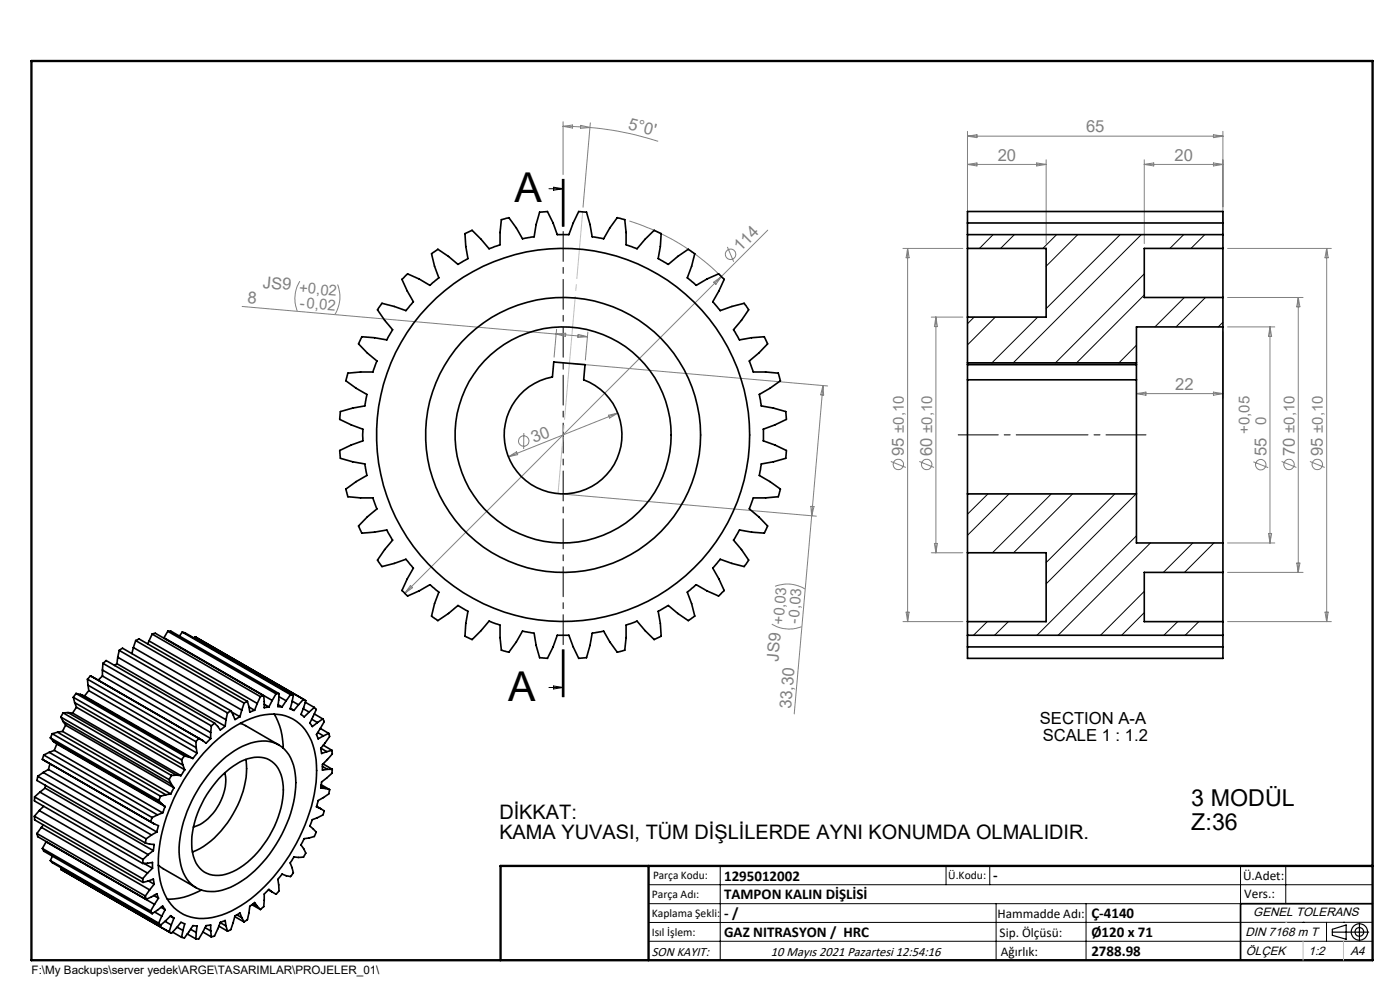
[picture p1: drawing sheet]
<svg xmlns="http://www.w3.org/2000/svg" width="297mm" height="210mm" viewBox="0 0 297 210" stroke-linecap="round" stroke-linejoin="round" font-family="sans-serif">
<g fill="none" stroke="#808080" stroke-width=".21">
<path d="M119.5 26.8l5.7 .2M119.5 25.8v11.2M119.5 26.8l2-.3v.7zM123.2 26.6l2 .4-2 .2zM125.2 27a66.3 66.3 0 0 1 14.4 3M125.2 26.1l-1.5 17.8M205.2 27.9v20.8M205.2 28.9h54.2M205.2 28.9l2.1-.3v.6zM205.2 34.9l2.1-.3v.6zM205.2 34.9h16.7M219.9 34.6l2 .3-2 .3z"/>
<path d="M221.9 33.9v17.8M242.7 33.9v17.8M242.7 34.9h16.7M242.7 34.9l2.1-.3v.6zM257.4 28.6l2 .3-2 .3zM257.4 34.6l2 .3-2 .3zM259.4 27.9v20.8M63.6 59.6a7.3 7.3 0 0 0-.6 6.4M133.5 46.9a47.5 47.5 0 0 1 20.2 12.5M151.4 59.9l1.6-1.2-1.1 1.6zM154.3 52.4l1.3 3.1M162.9 48.8l-77 77.1"/>
<path d="M191.6 52.7h12.7M192.5 52.7l.4 2h-.7zM192.5 52.7v79.2M260.4 52.7h22M281.4 52.7v79.2M281.4 52.7l.4 2h-.7zM51.4 65l66.6 5.9M71.6 60.4a7 7 0 0 1-.6 6.3M118 70.9l6.6 .5M118 70.9l2-.2-.1 .7zM118.1 69.8l-.6 6M121.8 77.1l53.8 4.8"/>
<path d="M122.7 70.9l1.9 .5-2 .2zM124.7 70.4l-.5 6M197.6 67.3h6.7M198.5 67.3v50M198.5 67.3l.4 2h-.7zM241.1 78v6.5M259.4 70.3v14.2M260.4 63.1h16M260.4 69.3h10M269.4 69.3v45.9M269.4 69.3l.4 2.1h-.7zM275.4 63.1v58.3"/>
<path d="M275.4 63.1l.4 2h-.7zM107.8 96.9l1.8-1.1 .2 .6zM111.1 91.9v3.3M129.1 88.1l2-.5-1.8 1.1zM131.1 87.6l-23.3 9.3M174.6 81.8l-2.4 27.6M174.6 81.8l.1 2-.6-.1zM189 97.9l3.2 1.3M195 97.9l3.2 1.3M241.1 83.5h18.3M241.1 83.5l2-.3v.6zM257.4 83.2l2 .3-2 .3z"/>
<path d="M265.9 98l3.1 1.2M271.9 97.9l3.1 1.3M277.9 97.9l3.1 1.3M119.3 104.8l53.9 4.7M172 107.4h.7l-.5 2zM172.2 109.4l-3.7 42M197.6 117.3h6.7M198.2 115.3h.7l-.4 2zM260.4 115.2h10M269.1 113.2h.7l-.4 2zM275.1 119.4h.7l-.4 2zM87.1 124.2l.4 .5-1.6 1.2z"/>
<path d="M163.7 132.4a7.3 7.3 0 0 0 6.3 .6M164.4 124.4a7 7 0 0 1 6.3 .5M191.6 131.9h12.7M192.2 129.8h.7l-.4 2.1zM260.4 131.9h22M260.4 121.4h16M281.1 129.8h.7l-.4 2.1z"/>
<circle cx="155" cy="53.9" r="1.11"/>
<circle cx="111.1" cy="93.6" r="1.11"/>
<circle cx="190.6" cy="98.5" r="1.1"/>
<circle cx="196.6" cy="98.5" r="1.1"/>
<circle cx="267.5" cy="98.6" r="1.1"/>
<circle cx="273.5" cy="98.5" r="1.09"/>
<circle cx="279.5" cy="98.5" r="1.09"/>
</g>
<g fill="none" stroke="#000" stroke-width=".25">
<path d="M282.6 197.7h7.8M282.6 197.1l3-.9v3l-3-.8zM288.4 195.8v3.8M106.2 203.7h185"/>
<circle cx="288.4" cy="197.7" r="1.74"/>
<circle cx="288.4" cy="197.7" r=".93"/>
</g>
<path d="M243.1 92.2h-39.8" fill="none" stroke="#000" stroke-width=".21" stroke-dasharray="15.2 1.3 1.3 1.3" stroke-dashoffset="6.8"/>
<path d="M119.5 38v109.8" fill="none" stroke="#000" stroke-width=".21" stroke-dasharray="6.3 1.3 1.3 1.3" stroke-dashoffset="-.9"/>
<g fill="none" stroke="#000" stroke-width=".21">
<path d="M117.4 39.7l2.1 .3-2.1 .3zM119.3 38v10M119.5 38v10M119.7 38v10M116.5 40h3M210.7 49.8l-2.9 2.9M215.2 49.8l-2.9 2.9M224.2 49.8l-3 2.9M228.6 49.8l-6.7 6.7M237.6 49.8l-15.7 15.7M242.1 49.8l-27.2 27.2M242.7 58.1l-18.8 18.9"/>
<path d="M251.1 49.8l-2.9 2.9M255.6 49.8l-2.9 2.9M206.7 67.3l-1.5 1.4M211.1 67.3l-5.9 5.9M220.1 67.3l-9.7 9.7M241.1 73.2l-3.7 3.8M242.7 62.6l-14.3 14.4M251.2 63.1l-6.2 6.2M255.7 63.1l-6.2 6.2M259.4 68.4l-1 .9M209.6 104.8l-4.4 4.3M214.1 104.8l-8.9 8.8"/>
<path d="M223 104.8l-12.5 12.5M227.5 104.8l-12.5 12.5M236.5 104.8l-14.6 14.5M241 104.8l-19.1 19.1M241.1 113.7l-21.1 21.1M244.1 115.2l-19.6 19.6M253 115.2l-6.2 6.2M257.5 115.2l-6.2 6.2M119.3 137.8v10M119.5 137.8v10M119.7 137.8v10zM209.4 131.9l-2.9 2.9"/>
<path d="M213.9 131.9l-2.9 2.9M242.7 125.4l-9.2 9.4M242.7 130l-4.8 4.8M249.8 131.9l-2.9 2.9M254.3 131.9l-2.9 2.9M116.5 145.8h3M117.4 145.5l2.1 .3-2.1 .3zM137.6 187.7h153.6M137.6 191.7h153.6M137.6 199.7h153.6M152.8 183.7v20M200.7 183.7v4"/>
<path d="M210 183.7v4M211.3 191.7v12M230.4 191.7v12M263.2 183.7v20M272.8 183.7v8M276.4 195.6h.1M281.4 195.6v4.1M285 195.6h.1M291.2 195.6l-153.6 .1"/>
</g>
<g fill="none" stroke="#000" stroke-width=".35">
<path d="M85.3 59.3l1.2-1.2 2.4 1.1 2.3 1.3 1.9-1.6-.9-2.4-.7-2.7 1.4-.9 2.2 1.5 2.1 1.7 .2-.2 1.9-1.1-.5-2.5-.2-2.7 1.6-.7 1.9 1.9 1.7 2 2.3-.9v-2.6l.3-2.7 1.5-.4 1.6 2.2 1.3 2.3 2.5-.5 .4-2.6 .8-2.6 1.6-.1 1.2 2.4 .9 2.5h2.5l.9-2.5 1.2-2.4 1.6 .1 .8 2.6 .4 2.6 2.5 .5 1.3-2.3 1.6-2.2 1.5 .4 .3 2.7v2.6l2.3 .9 1.7-2 2-1.9 1.5 .7-.2 2.7-.5 2.5 1.9 1.1 .3 .2 2-1.7 2.2-1.5 1.4 .9-.7 2.7-.9 2.4 1.9 1.6 2.3-1.3 2.4-1.1 .2 .1 1 1.1-1.1 2.4-1.3 2.3 1.6 1.9 2.5-.9 2.6-.7 .7 1.1 .2 .3-1.5 2.2-1.7 2 1.3 2.2 2.6-.5 2.6-.2 .7 1.5-1.8 2-2 1.7 .8 2.3h2.6l2.7 .3 .5 1.6-2.3 1.6-2.2 1.3 .4 2.4 2.6 .5 2.6 .7 .1 1.5v.2l-2.4 1.1-2.5 .9v2.5l2.5 .9 2.4 1.2-.1 1.6-2.6 .8-2.6 .4-.1 .6-.3 1.9 2.2 1.3 2.3 1.5-.5 1.7-2.7 .2h-2.6l-.8 2.3 2 1.7 1.8 2-.7 1.5-2.6-.2-2.6-.5-1.3 2.2 1.7 2 1.5 2.2-.9 1.4-2.6-.7-2.5-.9-1.6 1.9 1.3 2.3 1.1 2.5-1.2 1.1-2.4-1.1-2.3-1.3-1.9 1.6 .9 2.4 .7 2.7-1.2 .8-.2 .1-2.2-1.5-2-1.7-2.2 1.3 .5 2.5 .2 2.8-1.5 .7-2-1.9-1.7-2-2.3 .8v2.6l-.3 2.7-1.5 .5-1.6-2.2-1.3-2.3-2.5 .4-.4 2.6-.8 2.6-1.6 .2-1.2-2.5-.9-2.4h-2.5l-.9 2.4-1.2 2.5-1.6-.2-.8-2.6-.4-2.6-2.5-.4-1.3 2.3-1.6 2.2-1.5-.5-.3-2.7v-2.6l-2.3-.8-1.7 2-1.9 1.9-1.6-.7 .2-2.8 .5-2.5-1.9-1.1-.2-.2-2.1 1.7-2.2 1.5-1.4-.9 .7-2.7 .9-2.4-1.9-1.6-2.3 1.3-2.4 1.1-.4-.3-.8-.8 1.1-2.5 1.3-2.3-1.6-1.9-2.5 .9-2.6 .7-.7-1-.2-.4 1.5-2.2 1.7-2-1.2-2.2-2.7 .5-2.6 .2-.1-.2-.6-1.3 1.8-2 2.1-1.7-.9-2.3h-2.6l-2.7-.2-.4-1.7 2.2-1.5 2.2-1.3v-.3l-.4-2.2-2.6-.4-2.6-.8-.1-1.4v-.2l2.4-1.2 2.5-.9v-2.5l-2.5-.9-2.4-1.1 .1-1.7 2.6-.7 2.6-.5 .4-2.1v-.3l-2.2-1.3-2.2-1.6 .4-1.6 2.7-.3h2.6l.9-2.3-2.1-1.7-1.8-2 .7-1.5 2.6 .2 2.7 .5 1.2-2.2-1.7-2-1.5-2.2 .9-1.4 2.6 .7 2.5 .9 1.6-1.9-1.3-2.3zM205.2 52.7v14.6M205.2 49.8h54.2M205.2 52.7h16.7v14.6h-16.7M205.2 52.7v-7.8h54.2v7.8M205.2 47.3h54.2M259.4 52.7v10.4M259.4 52.7h-16.7v10.4h16.7M205.2 77.4h35.9M205.2 77h35.9M205.2 67.3v13.3M259.4 69.3v45.9"/>
<path d="M259.4 69.3h-18.3v11.3M259.4 63.1v6.2M110.2 83.8a12.6 12.6 0 0 1 7-3.8l.3-3.2 6.6 .6-.3 3.2a12.5 12.5 0 0 1 6.7 17.5 12.5 12.5 0 0 1-18.2 4.4 12.5 12.5 0 0 1-2.1-18.7zM205.2 80.6v24.2M205.2 80.6h35.9M241.1 80.6v24.2M205.2 117.3v14.6M205.2 104.8h35.9M205.2 117.3h16.7v14.6h-16.7M205.2 104.8v12.5M241.1 104.8v10.4h18.3M259.4 115.2v6.2"/>
<path d="M25 139.4l22.9 13.3M25 139.4l-.2 1.4M25.3 138l.7-.5 23 13.3M25.3 138l-.3 1.4M25.3 138l23 13.2M28.3 137.4l23 13.2M28.3 137.4l-.3 1.2M28.8 135.9l.7-.4 23 13.3M28.8 135.9l-.5 1.5M28.8 135.9l23 13.2M31.6 136l23 13.2M31.6 136l-.2 .6"/>
<path d="M32.3 134.5l.6-.2 23.1 13.3M32.3 134.5l22.9 13.3M32.3 134.5l-.7 1.5M34.8 135.3l22.9 13.3M34.8 135.3l-.1 .1M35.6 133.9h.6l23 13.2M35.6 133.9l23 13.3M35.6 133.9l-.8 1.4M38.7 134.1l.5 .1 23 13.3M38.7 134.1l22.9 13.2M38.7 134.1l-.6 .8M41.4 135.1l.2 .1"/>
<path d="M41.4 135.1l23.2 13.4M41.4 135.1l-.2 .2M205.2 131.9v7.8h54.2v-7.8M205.2 134.8h54.2M205.2 137.2h54.2M259.4 121.4v10.5M259.4 121.4h-16.7v10.5h16.7M10.4 159.6l-1.1 .6M10.4 159.6l23 13.3M10.7 156.5l23 13.3M10.7 156.5l.6 .8M11.1 155.6l-.4 .9"/>
<path d="M11.1 155.6l23 13.3M11.3 157.3l23 13.2M11.3 157.3l.8 .5M11.5 159.2l-1.1 .4M11.5 159.2l23 13.2M12.1 157.8l-.6 1.4M12.1 157.8l22.9 13.3M12.2 155.3l-1.1 .3M12.2 155.3l23 13.3M12.9 152.1l23 13.3M12.9 152.1l.5 .9M13.3 155.1l-1.1 .2"/>
<path d="M13.3 155.1l22.9 13.3M13.4 153l22.9 13.3M13.4 153l.5 .8M13.4 151.2l-.5 .9M13.4 151.2l23 13.3M13.9 153.8l-.6 1.3M13.9 153.8l23 13.3M14.4 151.2h-1M14.4 151.2l23 13.2M14.4 151.2l1 .1M15.4 151.3l23 13.2M15.6 147.9l22.9 13.3"/>
<path d="M15.6 147.9l.2 1.1M15.8 149l23 13.3M15.8 149l.4 1M16.1 147.1l-.5 .8M16.1 147.1l23 13.3M16.1 147.1l1 .2M16.2 150l-.8 1.3M16.2 150l23 13.3M17.1 147.3l23 13.3M17.1 147.3l.8 .3M17.9 147.6l23 13.3M18.6 144.1l23 13.2"/>
<path d="M18.6 144.1l.1 1.2M18.7 145.3l22.9 13.3M18.7 145.3l.1 1.2M18.8 146.5l-.9 1.1M18.8 146.5l23 13.3M19.2 143.4l-.6 .7M19.2 143.4l23.8 13.7M19.2 143.4l.8 .4M21.7 143.4l-.9 .9M21.7 142.1l23 13.3M21.7 143.4l23 13.3M21.7 142.1v1.3"/>
<path d="M21.8 140.7l.7-.6 23 13.3M21.8 140.7l23 13.3M21.8 140.7l-.1 1.4M24.8 140.8l-.5 .4M24.8 140.8l23 13.2M41.6 157.3v1.3M41.6 158.6l.2 1.2M41.8 159.8l-.9 1.1M43 157.1l-.8-.5-.6 .7M44.7 156.7l-1 .9-.7-.5M44.7 155.4v1.3M44.8 154l-.1 1.4"/>
<path d="M45.1 157.8a20.7 20.7 0 0 1 12-6.3 8.7 8.7 0 0 1 9.3 6.6 24.7 24.7 0 0 1-1.2 15.6 37.3 37.3 0 0 1-14 18.4 13.2 13.2 0 0 1-11.5 2.2 10 10 0 0 1-5.9-8.6 31.1 31.1 0 0 1 4.4-18.9 37.6 37.6 0 0 1 6.9-9zM45.5 153.4l-.7 .6M45.5 153.4l1.2 1.5 1.1-.9M47.9 152.7l-.1 1.3M48.3 151.2l-.4 1.5M49 150.8l-.7 .4M49 150.8l.8 1.8 1.1-.6M49.1 151l1.8 1M51 153.4l1.1 .5 7 4.1M51.3 150.6l-.4 1.4M51.8 149.1l-.5 1.5M52.5 148.8l-.7 .3"/>
<path d="M52.5 148.8l.5 2.3 1-.4M52.8 150l1.2 .7M54.6 149.2l-.6 1.5M55.2 147.8l-.6 1.4M56 147.6l-.8 .2M56 147.6l.1 2.5 .9-.1M56.1 149.4l.9 .6M57.7 148.6l-.7 1.4M58.2 151.5a14 14 0 0 1 1.9 7.2M58.6 147.2l-.9 1.4M59 149.5l.8 .5M59.2 147.8l1.5 .9"/>
<path d="M59.2 147.1l-.6 .1M59.2 147.1l-.3 2.8 .9 .1M60.7 148.7l-.9 1.3M61.6 150.2l.8 .5M61.6 147.3l.6 .2M61.6 147.3l-.9 1.4M62 148.7l1.3 .8M62.2 147.5l-.6 2.9 .8 .3M63.3 149.5l1.1-1.2 .5 .3-1 2.9 .6 .6 1.1-1M63.3 149.5l-.9 1.2M64.3 150.3l1.3 .8M64.8 149l1.9 1.1"/>
<path d="M66.1 152.6l1.2 .7M66.7 150.1l.4 .4-1.4 2.9 .6 .7 1-.8M66.7 150.1l-1.1 1M66.7 151.4l1.8 1.1M67.4 155.4l1.2 .7M67.9 154.5l1.8 1.1M68.1 158.7l1.2 .7M68.5 152.5l.3 .6-1.7 2.7 .4 .9 1.1-.6M68.5 152.5l-1.2 .8M68.6 158.1l1.8 1.1M69.7 155.6l.2 .6-1.8 2.5 .1 1.1 1.1-.4M69.7 155.6l-1.1 .5"/>
<path d="M70.4 159.2l.1 .7-2.1 2.3v1.2l1.1-.2M70.4 159.2l-1.1 .2M7.3 173.1v.8l23 13.3M7.3 173.1l23 13.3M7.3 169v.9l23 13.3M7.3 169l23 13.3M7.8 176.8l.2 .7 23 13.3M7.8 176.8l23 13.3M8 164.7l-.2 .9 23 13.2M8 164.7l23 13.2M8.3 171.9l-1 1.2M8.3 171.9l23 13.3"/>
<path d="M8.5 168l-1.2 1M8.5 168l22.9 13.3M8.8 175.5l23 13.3M8.8 175.5l-1 1.3M9 180l.3 .5 23 13.3M9 161.1l23.8 13.7M9 161.1l.8 .4M9 180l23 13.2M9.2 163.9l-1.2 .8M9.2 163.9l22.9 13.2M9.2 175l-.4 .5M9.3 160.2l-.3 .9"/>
<path d="M9.3 160.2l23 13.2M9.3 171l-1 .9M9.6 167.2l-1.1 .8M9.6 167.2l22.9 13.2M9.6 166.6v.6M9.8 178.6l23 13.2M9.8 178.6l-.8 1.4M9.8 178.5v.1M10.3 163.2l-1.1 .7M10.3 163.2l23 13.3M10.6 162l-.3 1.2M30.8 178.8l1.9 .3-.2 1.3"/>
<path d="M31 177.9l-.2 .9M32.1 177.1l-1.1 .8M32.3 173.4l-.3 .9 .8 .5M32.8 174.8l.8 .3-.3 1.4M33.3 176.5l-1.2 .6M33.4 172.9l-1.1 .5M33.7 169.8l.6 .7M34.1 168.9l-.4 .9M34.3 170.5l.7 .6M34.5 172.4l-1.1 .5M35 171.1l-.5 1.3M35.2 168.6l-1.1 .3"/>
<path d="M35.9 165.4l.4 .9M36.2 168.4l-1 .2M36.3 166.3l.6 .8M36.4 164.5l-.5 .9M36.9 167.1l-.7 1.3M37.4 164.4l-1 .1M37.4 164.4l1 .1M38.5 161.2l.3 1.1M38.8 162.3l.4 1M39.1 160.4l-.6 .8M39.1 160.4l1 .2M39.2 163.3l-.8 1.2"/>
<path d="M40.1 160.6l.8 .3M46.3 162a15 15 0 0 1 9.4-4.8 6.5 6.5 0 0 1 6.6 5.1 21 21 0 0 1-2.5 14.7 24.6 24.6 0 0 1-10.9 11.2 7.7 7.7 0 0 1-8.2-.6 10.3 10.3 0 0 1-2.6-8.9 28.3 28.3 0 0 1 8.2-16.7zM46.4 165.2a13.6 13.6 0 0 1 7.6-4.6 5.2 5.2 0 0 1 5.8 4.5 18.2 18.2 0 0 1-3.2 13.1 16.2 16.2 0 0 1-9.4 7.4 5.2 5.2 0 0 1-6.3-4.7 19 19 0 0 1 4.2-14.1zM47.7 163.9a10.1 10.1 0 0 1-2.5 8.6 8 8 0 0 1-4.2 2.9M52.1 161.1a19.1 19.1 0 0 1-4.5 14.3 15.7 15.7 0 0 1-6.8 5.3M67.2 171l1.6 1-.3 .9-2.2 1-.6 1.3 1.4 1.3-.4 .9-2.2 .5-.6 1.2v.1l1 1.8-.2 .3-.3 .5h-2l-.8 1.2 .6 2.1-.6 .8-1.8-.5-.5 .7-.4 .4 .3 2.5-.5 .6-.1 .1-1.7-.9M68.1 166.7l.9 .5M68.2 166.5l1.7 1M68.4 162.6l1.1 .6M68.5 162l2 1.2M69 167.2l.9 .3M69.5 163.2h1"/>
<path d="M69.9 167.5l-.2 .9-2.2 1.4-.4 1.4 .9 .3M70.5 163.2l-.1 .8-2.2 1.9-.1 1.3h.9M10.7 182.6l.4 .4 23 13.2M10.7 182.6l23 13.2M11.1 181.6l-.4 1M12.9 184.4l.3 .2M12.9 184.4l23.2 13.4M13 184.1l-.1 .3M30.3 186.4v.8M30.3 183.2l2-.3v1.3M30.3 182.3v.9M30.3 187.2l2.2-.7 .2 1.1"/>
<path d="M30.6 183.2l1.7 1M30.8 190.1l.2 .7M31.3 185.2l-1 1.2M31.4 181.3l-1.1 1M31.5 186.9l1.2 .7M31.8 188.8l-1 1.3M32 193.2l.3 .6M32.3 184.2l-1 1M32.5 180.4l-1.1 .9M32.6 190l1 .5M32.7 187.6l-.9 1.2M32.8 191.8l-.8 1.4"/>
<path d="M32.8 193.5l1.5 .8M33.6 183.5l8 4.8M33.6 190.5l-.3-.9-2.3 1.2M33.6 190.5l-.8 1.3M33.7 195.8l.4 .4M34.2 192.5l.8 .5M34.3 194.3l-.6 1.5M35 195.4l1.3 .8M35 193l-.5-.8-2.2 1.6M35 193l-.7 1.3M36.1 194.3l.8 .5M36.3 196.2l-.4 1.5 .5 .3 2-2.4 .8 .4-.4 1.4"/>
<path d="M36.6 197.7l1.9 1.1M36.9 194.8l-.7-.6-2.1 2M36.9 194.8l-.6 1.4M37.6 196.7l1.2 .7M38.8 197.4l-.3 1.4M39.7 198.1l1.9 1.1M40.4 197.1l1.2 .7M41.6 197.8l.2-1.4-.9-.1-1.8 2.7-.6-.2M41.6 197.8v1.4M42.7 188.8a14.1 14.1 0 0 1-7.2 1.9M43 197.7l1.8 1M43.5 196.8l1.2 .7"/>
<path d="M44.7 197.5v-1.3l-1 .1-1.5 2.8-.6 .1M44.7 197.5l.1 1.2M46.4 196.5l1.9 1M46.7 195.7l1.2 .7M47.9 196.4l-.1-1.1-1.1 .3-1.2 2.9-.7 .2M47.9 196.4l.4 1.1M49.8 194.4l2 1.2M50.2 194.1l1.1 .6M51.3 194.7l-.4-1-1.1 .6-.8 2.9-.7 .3M51.3 194.7l.5 .9M53.4 191.9l1.8 1M53.7 191.7l.9 .5"/>
<path d="M54.6 192.2l-.6-.8-1 .9-.5 2.8-.7 .5M54.6 192.2l.6 .7M57.7 189.2l-.7-.5-.9 .9-.1 2.7-.8 .6M291.2 191.7h-28v12"/>
<circle cx="119.5" cy="92.3" r="39.6"/>
<circle cx="119.5" cy="92.3" r="29.2"/>
<circle cx="119.5" cy="92.3" r="22.9"/>
</g>
<path d="M6.7 12.9h284.5v190.8h-284.5zM137.6 183.7v20M291.2 183.7h-185v20" fill="none" stroke="#000" stroke-width=".5"/>
<path d="M120.8 77.1l2.8-32.2" fill="none" stroke="#c0c0c0" stroke-width=".21" stroke-dasharray="15.2 1.3 1.3 1.3" stroke-dashoffset="1"/>
<path d="M120.8 77.1l-2.4 27.6" fill="none" stroke="#c0c0c0" stroke-width=".21" stroke-dasharray="15.2 1.3 1.3 1.3" stroke-dashoffset="3.3"/>
<path d="M276.4 199.7v4M285 199.7v4" fill="none" stroke="#c0c0c0" stroke-width=".21"/>
<path d="M272.8 195.6h.1" fill="none" stroke="#c0c0c0" stroke-width=".25"/>
<g font-size="8.7">
<text x="109.1" y="42.9">A</text>
<text x="107.8" y="148.7">A</text>
</g>
<g font-size="4.9">
<text x="252.7" y="171">3 MODÜL</text>
<text x="252.7" y="176">Z:36</text>
</g>
<g font-size="4.2">
<text x="105.9" y="173.7">DİKKAT:</text>
<text x="105.9" y="177.9">KAMA YUVASI, TÜM DİŞLİLERDE AYNI KONUMDA OLMALIDIR.</text>
</g>
<g font-size="3.5" fill="#808080">
<text x="133.1" y="27.3" transform="rotate(14 133.1 27.3)">5°0'</text>
<text x="230.4" y="28.1">65</text>
<text x="211.7" y="34.1">20</text>
<text x="249.2" y="34.1">20</text>
<text x="157.1" y="53.5" transform="rotate(-45 157.1 53.5)">114</text>
<text x="52.4" y="64.3" transform="rotate(5 52.4 64.3)">8</text>
<text x="55.7" y="61" transform="rotate(5 55.7 61)">JS9 +0,02</text>
<text x="249.3" y="82.7">22</text>
<text x="113.3" y="94" transform="rotate(-22 113.3 94)">30</text>
<text x="191.8" y="96.7" transform="rotate(-90 191.8 96.7)">95 ±0,10</text>
<text x="197.8" y="96.7" transform="rotate(-90 197.8 96.7)">60 ±0,10</text>
<text x="268.7" y="96.8" transform="rotate(-90 268.7 96.8)">55</text>
<text x="274.7" y="96.7" transform="rotate(-90 274.7 96.7)">70 ±0,10</text>
<text x="280.7" y="96.7" transform="rotate(-90 280.7 96.7)">95 ±0,10</text>
<text x="165.2" y="140.3" transform="rotate(-85 165.2 140.3)">JS9 +0,03</text>
<text x="167.8" y="150.4" transform="rotate(-85 167.8 150.4)">33,30</text>
</g>
<g font-size="3.5">
<text x="220.6" y="153.6">SECTION A-A</text>
<text x="221.2" y="157.1">SCALE 1 : 1.2</text>
</g>
<g font-size="3.2" fill="#808080">
<text x="63.5" y="65.3" transform="rotate(5 63.5 65.3)">-0,02</text>
<text x="265.1" y="92" transform="rotate(-90 265.1 92)">+0,05</text>
<text x="268.6" y="90.2" transform="rotate(-90 268.6 90.2)">0</text>
<text x="169.4" y="132.5" transform="rotate(-85 169.4 132.5)">-0,03</text>
</g>
<g font-size="3.2">
<text x="153.6" y="186.8">1295012002</text>
<text x="153.6" y="190.8">TAMPON KALIN DİŞLİSİ</text>
<text x="210.7" y="186.6">-</text>
<text x="153.6" y="194.8">- /</text>
<text x="231.5" y="194.8">Ç-4140</text>
<text x="153.6" y="198.8">GAZ NITRASYON / HRC</text>
<text x="231.5" y="198.7">Ø120 x 71</text>
<text x="231.5" y="202.8">2788.98</text>
</g>
<g font-size="2.8">
<text x="263.7" y="186.7">Ü.Adet:</text>
<text x="263.9" y="190.5">Vers.:</text>
<text x="211.6" y="194.8">Hammadde Adı:</text>
<text x="138.3" y="202.8">SON KAYIT:</text>
<text x="163.6" y="202.8">10 Mayıs 2021 Pazartesi 12:54:16</text>
<text x="212.1" y="198.7">Sip. Ölçüsü:</text>
<text x="212.3" y="202.7">Ağırlık:</text>
</g>
<g font-size="2.6">
<text x="265.9" y="194.4">GENEL TOLERANS</text>
<text x="264.2" y="198.5">DIN 7168 m T</text>
<text x="264.3" y="202.6">ÖLÇEK</text>
<text x="277.6" y="202.6">1:2</text>
<text x="286.5" y="202.6">A4</text>
</g>
<g font-size="2.5">
<text x="138.3" y="190.5">Parça Adı:</text>
<text x="138.5" y="186.5">Parça Kodu:</text>
<text x="201.2" y="186.5">Ü.Kodu:</text>
<text x="138.3" y="194.5">Kaplama Şekli:</text>
<text x="138.3" y="198.6">Isıl İşlem:</text>
<text x="6.7" y="206.7">F:\My Backups\server yedek\ARGE\TASARIMLAR\PROJELER_01\</text>
</g>
</svg>
